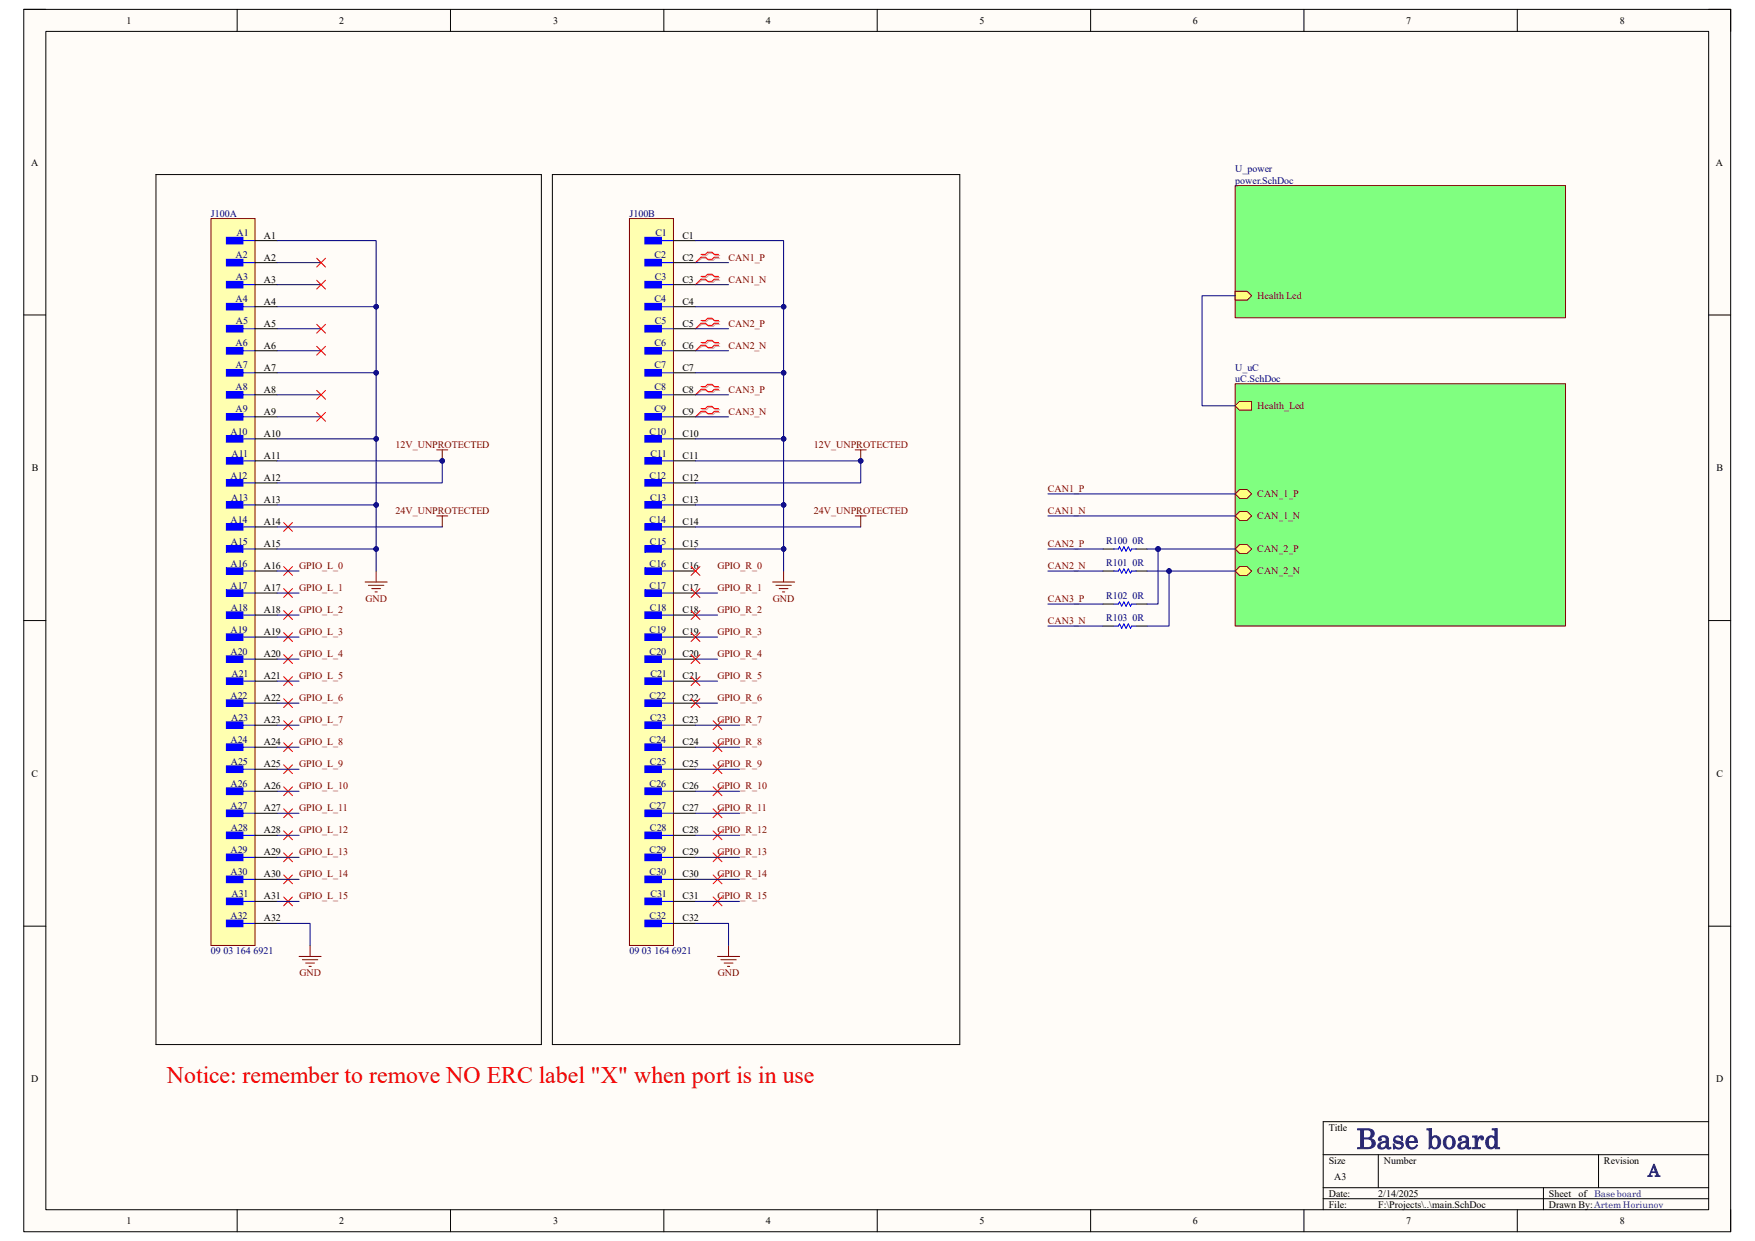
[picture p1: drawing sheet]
<svg xmlns="http://www.w3.org/2000/svg" width="297mm" height="210mm" viewBox="0 0 297 210" stroke-linecap="round" stroke-linejoin="round" font-family="sans-serif">
<path d="M4 1.6h288.9v206.8h-288.9z" fill-rule="evenodd" fill="#fffcf8"/>
<path d="M4 1.6h288.9v206.8h-288.9z" fill="none" stroke="#000" stroke-width=".17"/>
<path d="M7.8 5.3h281.4v199.4h-281.4z" fill-rule="evenodd" fill="#fffcf8"/>
<g fill="none" stroke="#000" stroke-width=".17">
<path d="M4 1.6h3.7M7.8 5.3h281.4v199.4h-281.4zM40.1 1.6v3.7M76.2 1.6v3.7M112.3 1.6v3.7M148.5 1.6v3.7M184.6 1.6v3.7M220.7 1.6v3.7M256.8 1.6v3.7M289.2 1.6h3.7v3.7M4 53.3h3.7M289.2 53.3h3.7"/>
<path d="M4 105h3.8M289.2 105h3.7M4 156.7h3.8M289.2 156.7h3.7M223.9 195.4h65.3M233.3 195.4v5.6M270.5 195.4v5.6M289.2 189.8h-65.3v14.9M40.1 204.7v3.7M76.2 204.7v3.7M112.4 204.7v3.7M148.5 204.7v3.7"/>
<path d="M184.6 204.7v3.7M220.7 204.7v3.7M223.9 201h65.3M223.9 202.9h65.3M256.8 204.7v3.7M261.2 201v3.7M292.9 204.7v3.7"/>
</g>
<path d="M35.7 37h7.5v123h-7.5z" fill-rule="evenodd" fill="#ffffb0"/>
<path d="M35.7 37h7.5v123h-7.5z" fill="none" stroke="#800000" stroke-width=".17"/>
<path d="M38.3 40.2h2.8v1.1h-2.8z" fill-rule="evenodd" fill="#00f"/>
<path d="M38.3 40.2h2.8v1.1h-2.8zM40 40.7h3.2" fill="none" stroke="#00f" stroke-width=".17"/>
<path d="M38.3 43.9h2.8v1.1h-2.8z" fill-rule="evenodd" fill="#00f"/>
<path d="M38.3 43.9h2.8v1.1h-2.8zM40 44.4h3.2" fill="none" stroke="#00f" stroke-width=".17"/>
<path d="M38.3 47.6h2.8v1.1h-2.8z" fill-rule="evenodd" fill="#00f"/>
<path d="M38.3 47.6h2.8v1.1h-2.8zM40 48.2h3.2" fill="none" stroke="#00f" stroke-width=".17"/>
<path d="M38.3 51.3h2.8v1.2h-2.8z" fill-rule="evenodd" fill="#00f"/>
<path d="M38.3 51.3h2.8v1.2h-2.8zM40 51.9h3.2" fill="none" stroke="#00f" stroke-width=".17"/>
<path d="M38.3 55.1h2.8v1.1h-2.8z" fill-rule="evenodd" fill="#00f"/>
<path d="M38.3 55.1h2.8v1.1h-2.8zM40 55.6h3.2" fill="none" stroke="#00f" stroke-width=".17"/>
<path d="M38.3 58.8h2.8v1.1h-2.8z" fill-rule="evenodd" fill="#00f"/>
<path d="M38.3 58.8h2.8v1.1h-2.8zM40 59.4h3.2" fill="none" stroke="#00f" stroke-width=".17"/>
<path d="M38.3 62.5h2.8v1.1h-2.8z" fill-rule="evenodd" fill="#00f"/>
<path d="M38.3 62.5h2.8v1.1h-2.8zM40 63.1h3.2" fill="none" stroke="#00f" stroke-width=".17"/>
<path d="M38.3 66.3h2.8v1.1h-2.8z" fill-rule="evenodd" fill="#00f"/>
<path d="M38.3 66.3h2.8v1.1h-2.8zM40 66.8h3.2" fill="none" stroke="#00f" stroke-width=".17"/>
<path d="M38.3 70h2.8v1.1h-2.8z" fill-rule="evenodd" fill="#00f"/>
<path d="M38.3 70h2.8v1.1h-2.8zM40 70.5h3.2" fill="none" stroke="#00f" stroke-width=".17"/>
<path d="M38.3 73.7h2.8v1.1h-2.8z" fill-rule="evenodd" fill="#00f"/>
<path d="M38.3 73.7h2.8v1.1h-2.8zM40 74.3h3.2" fill="none" stroke="#00f" stroke-width=".17"/>
<path d="M38.3 77.4h2.8v1.2h-2.8z" fill-rule="evenodd" fill="#00f"/>
<path d="M38.3 77.4h2.8v1.2h-2.8zM40 78h3.2" fill="none" stroke="#00f" stroke-width=".17"/>
<path d="M38.3 81.2h2.8v1.1h-2.8z" fill-rule="evenodd" fill="#00f"/>
<path d="M38.3 81.2h2.8v1.1h-2.8zM40 81.7h3.2" fill="none" stroke="#00f" stroke-width=".17"/>
<path d="M38.3 84.9h2.8v1.1h-2.8z" fill-rule="evenodd" fill="#00f"/>
<path d="M38.3 84.9h2.8v1.1h-2.8zM40 85.4h3.2" fill="none" stroke="#00f" stroke-width=".17"/>
<path d="M38.3 88.6h2.8v1.1h-2.8z" fill-rule="evenodd" fill="#00f"/>
<path d="M38.3 88.6h2.8v1.1h-2.8zM40 89.2h3.2" fill="none" stroke="#00f" stroke-width=".17"/>
<path d="M38.3 92.3h2.8v1.2h-2.8z" fill-rule="evenodd" fill="#00f"/>
<path d="M38.3 92.3h2.8v1.2h-2.8zM40 92.9h3.2" fill="none" stroke="#00f" stroke-width=".17"/>
<path d="M38.3 96.1h2.8v1.1h-2.8z" fill-rule="evenodd" fill="#00f"/>
<path d="M38.3 96.1h2.8v1.1h-2.8zM40 96.6h3.2" fill="none" stroke="#00f" stroke-width=".17"/>
<path d="M38.3 99.8h2.8v1.1h-2.8z" fill-rule="evenodd" fill="#00f"/>
<path d="M38.3 99.8h2.8v1.1h-2.8zM40 100.4h3.2" fill="none" stroke="#00f" stroke-width=".17"/>
<path d="M38.3 103.5h2.8v1.1h-2.8z" fill-rule="evenodd" fill="#00f"/>
<path d="M38.3 103.5h2.8v1.1h-2.8zM40 104.1h3.2" fill="none" stroke="#00f" stroke-width=".17"/>
<path d="M38.3 107.3h2.8v1.1h-2.8z" fill-rule="evenodd" fill="#00f"/>
<path d="M38.3 107.3h2.8v1.1h-2.8zM40 107.8h3.2" fill="none" stroke="#00f" stroke-width=".17"/>
<path d="M38.3 111h2.8v1.1h-2.8z" fill-rule="evenodd" fill="#00f"/>
<path d="M38.3 111h2.8v1.1h-2.8zM40 111.5h3.2" fill="none" stroke="#00f" stroke-width=".17"/>
<path d="M38.3 114.7h2.8v1.1h-2.8z" fill-rule="evenodd" fill="#00f"/>
<path d="M38.3 114.7h2.8v1.1h-2.8zM40 115.3h3.2" fill="none" stroke="#00f" stroke-width=".17"/>
<path d="M38.3 118.4h2.8v1.2h-2.8z" fill-rule="evenodd" fill="#00f"/>
<path d="M38.3 118.4h2.8v1.2h-2.8zM40 119h3.2" fill="none" stroke="#00f" stroke-width=".17"/>
<path d="M38.3 122.2h2.8v1.1h-2.8z" fill-rule="evenodd" fill="#00f"/>
<path d="M38.3 122.2h2.8v1.1h-2.8zM40 122.7h3.2" fill="none" stroke="#00f" stroke-width=".17"/>
<path d="M38.3 125.9h2.8v1.1h-2.8z" fill-rule="evenodd" fill="#00f"/>
<path d="M38.3 125.9h2.8v1.1h-2.8zM40 126.4h3.2" fill="none" stroke="#00f" stroke-width=".17"/>
<path d="M38.3 129.6h2.8v1.1h-2.8z" fill-rule="evenodd" fill="#00f"/>
<path d="M38.3 129.6h2.8v1.1h-2.8zM40 130.2h3.2" fill="none" stroke="#00f" stroke-width=".17"/>
<path d="M38.3 133.3h2.8v1.2h-2.8z" fill-rule="evenodd" fill="#00f"/>
<path d="M38.3 133.3h2.8v1.2h-2.8zM40 133.9h3.2" fill="none" stroke="#00f" stroke-width=".17"/>
<path d="M38.3 137.1h2.8v1.1h-2.8z" fill-rule="evenodd" fill="#00f"/>
<path d="M38.3 137.1h2.8v1.1h-2.8zM40 137.6h3.2" fill="none" stroke="#00f" stroke-width=".17"/>
<path d="M38.3 140.8h2.8v1.1h-2.8z" fill-rule="evenodd" fill="#00f"/>
<path d="M38.3 140.8h2.8v1.1h-2.8zM40 141.4h3.2" fill="none" stroke="#00f" stroke-width=".17"/>
<path d="M38.3 144.5h2.8v1.1h-2.8z" fill-rule="evenodd" fill="#00f"/>
<path d="M38.3 144.5h2.8v1.1h-2.8zM40 145.1h3.2" fill="none" stroke="#00f" stroke-width=".17"/>
<path d="M38.3 148.3h2.8v1.1h-2.8z" fill-rule="evenodd" fill="#00f"/>
<path d="M38.3 148.3h2.8v1.1h-2.8zM40 148.8h3.2" fill="none" stroke="#00f" stroke-width=".17"/>
<path d="M38.3 152h2.8v1.1h-2.8z" fill-rule="evenodd" fill="#00f"/>
<path d="M38.3 152h2.8v1.1h-2.8zM40 152.5h3.2" fill="none" stroke="#00f" stroke-width=".17"/>
<path d="M38.3 155.7h2.8v1.1h-2.8z" fill-rule="evenodd" fill="#00f"/>
<path d="M38.3 155.7h2.8v1.1h-2.8zM40 156.3h3.2" fill="none" stroke="#00f" stroke-width=".17"/>
<g fill="none" stroke="#000" stroke-width=".17">
<path d="M43.2 40.7h3.7M43.2 44.4h3.7M43.2 48.2h3.7M43.2 51.9h3.7M43.2 55.6h3.7M43.2 59.4h3.7M43.2 63.1h3.7M43.2 66.8h3.7M43.2 70.5h3.7M43.2 74.3h3.7M43.2 78h3.7M43.2 81.7h3.7"/>
<path d="M43.2 85.4h3.7M43.2 89.2h3.7M43.2 92.9h3.7M43.2 96.6h3.7M43.2 100.4h3.7M43.2 104.1h3.7M43.2 107.8h3.7M43.2 111.5h3.7M43.2 115.3h3.7M43.2 119h3.7M43.2 122.7h3.7M43.2 126.4h3.7"/>
<path d="M43.2 130.2h3.7M43.2 133.9h3.7M43.2 137.6h3.7M43.2 141.4h3.7M43.2 145.1h3.7M43.2 148.8h3.7M43.2 152.5h3.7M43.2 156.3h3.7"/>
</g>
<path d="M106.5 37h7.5v123h-7.5z" fill-rule="evenodd" fill="#ffffb0"/>
<path d="M106.5 37h7.5v123h-7.5z" fill="none" stroke="#800000" stroke-width=".17"/>
<path d="M109.1 40.2h2.8v1.1h-2.8z" fill-rule="evenodd" fill="#00f"/>
<path d="M109.1 40.2h2.8v1.1h-2.8zM110.8 40.7h3.2" fill="none" stroke="#00f" stroke-width=".17"/>
<path d="M109.1 43.9h2.8v1.1h-2.8z" fill-rule="evenodd" fill="#00f"/>
<path d="M109.1 43.9h2.8v1.1h-2.8zM110.8 44.4h3.2" fill="none" stroke="#00f" stroke-width=".17"/>
<path d="M109.1 47.6h2.8v1.1h-2.8z" fill-rule="evenodd" fill="#00f"/>
<path d="M109.1 47.6h2.8v1.1h-2.8zM110.8 48.2h3.2" fill="none" stroke="#00f" stroke-width=".17"/>
<path d="M109.1 51.3h2.8v1.2h-2.8z" fill-rule="evenodd" fill="#00f"/>
<path d="M109.1 51.3h2.8v1.2h-2.8zM110.8 51.9h3.2" fill="none" stroke="#00f" stroke-width=".17"/>
<path d="M109.1 55.1h2.8v1.1h-2.8z" fill-rule="evenodd" fill="#00f"/>
<path d="M109.1 55.1h2.8v1.1h-2.8zM110.8 55.6h3.2" fill="none" stroke="#00f" stroke-width=".17"/>
<path d="M109.1 58.8h2.8v1.1h-2.8z" fill-rule="evenodd" fill="#00f"/>
<path d="M109.1 58.8h2.8v1.1h-2.8zM110.8 59.4h3.2" fill="none" stroke="#00f" stroke-width=".17"/>
<path d="M109.1 62.5h2.8v1.1h-2.8z" fill-rule="evenodd" fill="#00f"/>
<path d="M109.1 62.5h2.8v1.1h-2.8zM110.8 63.1h3.2" fill="none" stroke="#00f" stroke-width=".17"/>
<path d="M109.1 66.3h2.8v1.1h-2.8z" fill-rule="evenodd" fill="#00f"/>
<path d="M109.1 66.3h2.8v1.1h-2.8zM110.8 66.8h3.2" fill="none" stroke="#00f" stroke-width=".17"/>
<path d="M109.1 70h2.8v1.1h-2.8z" fill-rule="evenodd" fill="#00f"/>
<path d="M109.1 70h2.8v1.1h-2.8zM110.8 70.5h3.2" fill="none" stroke="#00f" stroke-width=".17"/>
<path d="M109.1 73.7h2.8v1.1h-2.8z" fill-rule="evenodd" fill="#00f"/>
<path d="M109.1 73.7h2.8v1.1h-2.8zM110.8 74.3h3.2" fill="none" stroke="#00f" stroke-width=".17"/>
<path d="M109.1 77.4h2.8v1.2h-2.8z" fill-rule="evenodd" fill="#00f"/>
<path d="M109.1 77.4h2.8v1.2h-2.8zM110.8 78h3.2" fill="none" stroke="#00f" stroke-width=".17"/>
<path d="M109.1 81.2h2.8v1.1h-2.8z" fill-rule="evenodd" fill="#00f"/>
<path d="M109.1 81.2h2.8v1.1h-2.8zM110.8 81.7h3.2" fill="none" stroke="#00f" stroke-width=".17"/>
<path d="M109.1 84.9h2.8v1.1h-2.8z" fill-rule="evenodd" fill="#00f"/>
<path d="M109.1 84.9h2.8v1.1h-2.8zM110.8 85.4h3.2" fill="none" stroke="#00f" stroke-width=".17"/>
<path d="M109.1 88.6h2.8v1.1h-2.8z" fill-rule="evenodd" fill="#00f"/>
<path d="M109.1 88.6h2.8v1.1h-2.8zM110.8 89.2h3.2" fill="none" stroke="#00f" stroke-width=".17"/>
<path d="M109.1 92.3h2.8v1.2h-2.8z" fill-rule="evenodd" fill="#00f"/>
<path d="M109.1 92.3h2.8v1.2h-2.8zM110.8 92.9h3.2" fill="none" stroke="#00f" stroke-width=".17"/>
<path d="M109.1 96.1h2.8v1.1h-2.8z" fill-rule="evenodd" fill="#00f"/>
<path d="M109.1 96.1h2.8v1.1h-2.8zM110.8 96.6h3.2" fill="none" stroke="#00f" stroke-width=".17"/>
<path d="M109.1 99.8h2.8v1.1h-2.8z" fill-rule="evenodd" fill="#00f"/>
<path d="M109.1 99.8h2.8v1.1h-2.8zM110.8 100.4h3.2" fill="none" stroke="#00f" stroke-width=".17"/>
<path d="M109.1 103.5h2.8v1.1h-2.8z" fill-rule="evenodd" fill="#00f"/>
<path d="M109.1 103.5h2.8v1.1h-2.8zM110.8 104.1h3.2" fill="none" stroke="#00f" stroke-width=".17"/>
<path d="M109.1 107.3h2.8v1.1h-2.8z" fill-rule="evenodd" fill="#00f"/>
<path d="M109.1 107.3h2.8v1.1h-2.8zM110.8 107.8h3.2" fill="none" stroke="#00f" stroke-width=".17"/>
<path d="M109.1 111h2.8v1.1h-2.8z" fill-rule="evenodd" fill="#00f"/>
<path d="M109.1 111h2.8v1.1h-2.8zM110.8 111.5h3.2" fill="none" stroke="#00f" stroke-width=".17"/>
<path d="M109.1 114.7h2.8v1.1h-2.8z" fill-rule="evenodd" fill="#00f"/>
<path d="M109.1 114.7h2.8v1.1h-2.8zM110.8 115.3h3.2" fill="none" stroke="#00f" stroke-width=".17"/>
<path d="M109.1 118.4h2.8v1.2h-2.8z" fill-rule="evenodd" fill="#00f"/>
<path d="M109.1 118.4h2.8v1.2h-2.8zM110.8 119h3.2" fill="none" stroke="#00f" stroke-width=".17"/>
<path d="M109.1 122.2h2.8v1.1h-2.8z" fill-rule="evenodd" fill="#00f"/>
<path d="M109.1 122.2h2.8v1.1h-2.8zM110.8 122.7h3.2" fill="none" stroke="#00f" stroke-width=".17"/>
<path d="M109.1 125.9h2.8v1.1h-2.8z" fill-rule="evenodd" fill="#00f"/>
<path d="M109.1 125.9h2.8v1.1h-2.8zM110.8 126.4h3.2" fill="none" stroke="#00f" stroke-width=".17"/>
<path d="M109.1 129.6h2.8v1.1h-2.8z" fill-rule="evenodd" fill="#00f"/>
<path d="M109.1 129.6h2.8v1.1h-2.8zM110.8 130.2h3.2" fill="none" stroke="#00f" stroke-width=".17"/>
<path d="M109.1 133.3h2.8v1.2h-2.8z" fill-rule="evenodd" fill="#00f"/>
<path d="M109.1 133.3h2.8v1.2h-2.8zM110.8 133.9h3.2" fill="none" stroke="#00f" stroke-width=".17"/>
<path d="M109.1 137.1h2.8v1.1h-2.8z" fill-rule="evenodd" fill="#00f"/>
<path d="M109.1 137.1h2.8v1.1h-2.8zM110.8 137.6h3.2" fill="none" stroke="#00f" stroke-width=".17"/>
<path d="M109.1 140.8h2.8v1.1h-2.8z" fill-rule="evenodd" fill="#00f"/>
<path d="M109.1 140.8h2.8v1.1h-2.8zM110.8 141.4h3.2" fill="none" stroke="#00f" stroke-width=".17"/>
<path d="M109.1 144.5h2.8v1.1h-2.8z" fill-rule="evenodd" fill="#00f"/>
<path d="M109.1 144.5h2.8v1.1h-2.8zM110.8 145.1h3.2" fill="none" stroke="#00f" stroke-width=".17"/>
<path d="M109.1 148.3h2.8v1.1h-2.8z" fill-rule="evenodd" fill="#00f"/>
<path d="M109.1 148.3h2.8v1.1h-2.8zM110.8 148.8h3.2" fill="none" stroke="#00f" stroke-width=".17"/>
<path d="M109.1 152h2.8v1.1h-2.8z" fill-rule="evenodd" fill="#00f"/>
<path d="M109.1 152h2.8v1.1h-2.8zM110.8 152.5h3.2" fill="none" stroke="#00f" stroke-width=".17"/>
<path d="M109.1 155.7h2.8v1.1h-2.8z" fill-rule="evenodd" fill="#00f"/>
<path d="M109.1 155.7h2.8v1.1h-2.8zM110.8 156.3h3.2" fill="none" stroke="#00f" stroke-width=".17"/>
<g fill="none" stroke="#000" stroke-width=".17">
<path d="M114 40.7h3.7M114 44.4h3.7M114 48.2h3.7M114 51.9h3.7M114 55.6h3.7M114 59.4h3.7M114 63.1h3.7M114 66.8h3.7M114 70.5h3.7M114 74.3h3.7M114 78h3.7M114 81.7h3.7"/>
<path d="M114 85.4h3.7M114 89.2h3.7M114 92.9h3.7M114 96.6h3.7M114 100.4h3.7M114 104.1h3.7M114 107.8h3.7M114 111.5h3.7M114 115.3h3.7M114 119h3.7M114 122.7h3.7M114 126.4h3.7"/>
<path d="M114 130.2h3.7M114 133.9h3.7M114 137.6h3.7M114 141.4h3.7M114 145.1h3.7M114 148.8h3.7M114 152.5h3.7M114 156.3h3.7"/>
</g>
<path d="M73.9 76.1h1.9M74.8 76.1v1.9" fill="none" stroke="#800000" stroke-width=".17"/>
<circle cx="74.8" cy="78" r=".37" fill="#000080"/>
<circle cx="74.8" cy="78" r=".37" fill="none" stroke="#000080" stroke-width=".17"/>
<path d="M144.7 76.1h1.9M145.7 76.1v1.9" fill="none" stroke="#800000" stroke-width=".17"/>
<circle cx="145.7" cy="78" r=".37" fill="#000080"/>
<circle cx="145.7" cy="78" r=".37" fill="none" stroke="#000080" stroke-width=".17"/>
<g fill="none" stroke="#f00" stroke-width=".17">
<path d="M117 95.9l1.5 1.5M117 99.6l1.5 1.5M118.5 95.9l-1.5 1.5M118.5 99.6l-1.5 1.5M117 114.5l1.5 1.5M117 110.8l1.5 1.5M117 107.1l1.5 1.5M117 103.3l1.5 1.5M118.5 114.5l-1.5 1.5M118.5 110.8l-1.5 1.5M118.5 107.1l-1.5 1.5M118.5 103.3l-1.5 1.5"/>
<path d="M120.7 136.9l1.5 1.5M120.7 133.2l1.5 1.5M120.7 129.4l1.5 1.5M120.7 125.7l1.5 1.5M120.7 122l1.5 1.5M122.2 136.9l-1.5 1.5M122.2 133.2l-1.5 1.5M122.2 129.4l-1.5 1.5M122.2 125.7l-1.5 1.5M122.2 122l-1.5 1.5M120.7 151.8l1.5 1.5M120.7 148.1l1.5 1.5"/>
<path d="M120.7 144.3l1.5 1.5M120.7 140.6l1.5 1.5M122.2 151.8l-1.5 1.5M122.2 148.1l-1.5 1.5M122.2 144.3l-1.5 1.5M122.2 140.6l-1.5 1.5"/>
</g>
<path d="M209 31.4h55.9v22.4h-55.9z" fill-rule="evenodd" fill="#80ff80"/>
<path d="M209 31.4h55.9v22.4h-55.9z" fill="none" stroke="#800000" stroke-width=".17"/>
<path d="M209 49.3h2.1l.7 .7-.7 .8h-2.1z" fill-rule="evenodd" fill="#ffff80"/>
<path d="M209 49.3h2.1l.7 .7-.7 .8h-2.1z" fill="none" stroke="#800000" stroke-width=".17"/>
<path d="M118.8 43.2h.8l.3-.3h.8l.4 .3h.7M118.8 47h.8l.3-.4h.8l.4 .4h.7M121.8 43.7h-.7l-.4 .4h-.8l-.3-.4h-.8l-1.1 .7M121.8 47.4h-.7l-.4 .4h-.8l-.3-.4h-.8l-1.1 .8" fill="none" stroke="#d0a19e" stroke-width=".17"/>
<path d="M118.6 43.1h.8l.4-.4h.7l.4 .4h.7M118.6 46.8h.8l.4-.4h.7l.4 .4h.7M121.6 43.5h-.7l-.4 .4h-.7l-.4-.4h-.8l-.9 .9M121.6 47.2h-.7l-.4 .4h-.7l-.4-.4h-.8l-.9 1" fill="none" stroke="#f00" stroke-width=".17"/>
<path d="M209 64.9h55.9v41h-55.9z" fill-rule="evenodd" fill="#80ff80"/>
<path d="M209 64.9h55.9v41h-55.9z" fill="none" stroke="#800000" stroke-width=".17"/>
<path d="M209.8 92.2h1.3l.7 .7-.7 .8h-1.3l-.8-.8z" fill-rule="evenodd" fill="#ffff80"/>
<path d="M209.8 92.2h1.3l.7 .7-.7 .8h-1.3l-.8-.8z" fill="none" stroke="#800000" stroke-width=".17"/>
<path d="M209.8 95.9h1.3l.7 .7-.7 .8h-1.3l-.8-.8z" fill-rule="evenodd" fill="#ffff80"/>
<path d="M209.8 95.9h1.3l.7 .7-.7 .8h-1.3l-.8-.8z" fill="none" stroke="#800000" stroke-width=".17"/>
<path d="M209 83.6l.8-.8h1.3l.7 .8-.7 .7h-1.3z" fill-rule="evenodd" fill="#ffff80"/>
<path d="M209 83.6l.8-.8h1.3l.7 .8-.7 .7h-1.3z" fill="none" stroke="#800000" stroke-width=".17"/>
<path d="M209 87.3l.8-.7h1.3l.7 .7-.7 .8h-1.3z" fill-rule="evenodd" fill="#ffff80"/>
<path d="M209 87.3l.8-.7h1.3l.7 .7-.7 .8h-1.3z" fill="none" stroke="#800000" stroke-width=".17"/>
<path d="M209 68.7l.8-.8h2v1.5h-2z" fill-rule="evenodd" fill="#ffff80"/>
<g fill="none" stroke="#800000" stroke-width=".17">
<path d="M209 68.7l.8-.8h2v1.5h-2zM61.8 98.5h3.7M62.4 99.1h2.6M62.9 99.6h1.5M63.7 96.6v1.9M73.9 87.3h1.9M74.8 87.3v1.9M130.8 98.5h3.7M131.3 99.1h2.6M131.9 99.6h1.5M132.6 96.6v1.9M144.7 87.3h1.9"/>
<path d="M145.7 87.3v1.9M63.5 100.2h.3M132.4 100.2h.4M52.5 160v1.9M123.3 160v1.9M50.6 161.9h3.7M51.2 162.4h2.6M51.7 163h1.5M52.3 163.5h.4M121.4 161.9h3.8M122 162.4h2.6M122.6 163h1.4"/>
<path d="M123.1 163.5h.4"/>
</g>
<path d="M118.8 54.4h.8l.3-.4h.8l.4 .4h.7M118.8 58.2h.8l.3-.4h.8l.4 .4h.7M121.8 54.9h-.7l-.4 .4h-.8l-.3-.4h-.8l-1.1 .7M121.8 58.6h-.7l-.4 .4h-.8l-.3-.4h-.8l-1.1 .8M118.8 65.6h.8l.3-.4h.8l.4 .4h.7M118.8 69.3h.8l.3-.3h.8l.4 .3h.7M121.8 66.1h-.7l-.4 .3h-.8l-.3-.3h-.8l-1.1 .7M121.8 69.8h-.7l-.4 .4h-.8l-.3-.4h-.8l-1.1 .7" fill="none" stroke="#d0a19e" stroke-width=".17"/>
<g fill="none" stroke="#f00" stroke-width=".17">
<path d="M118.6 54.2h.8l.4-.3h.7l.4 .3h.7M118.6 58h.8l.4-.4h.7l.4 .4h.7M121.6 54.7h-.7l-.4 .4h-.7l-.4-.4h-.8l-.9 .9M121.6 58.4h-.7l-.4 .4h-.7l-.4-.4h-.8l-.9 1M118.6 65.4h.8l.4-.4h.7l.4 .4h.7M118.6 69.1h.8l.4-.3h.7l.4 .3h.7M121.6 65.9h-.7l-.4 .4h-.7l-.4-.4h-.8l-.9 .9M121.6 69.6h-.7l-.4 .4h-.7l-.4-.4h-.8l-.9 .9M48 95.9l1.5 1.5M48 99.6l1.5 1.5M48 88.4l1.5 1.5M49.5 95.9l-1.5 1.5"/>
<path d="M49.5 99.6l-1.5 1.5M49.5 88.4l-1.5 1.5M48 103.3l1.5 1.5M48 107.1l1.5 1.5M48 110.8l1.5 1.5M48 114.5l1.5 1.5M48 118.3l1.5 1.4M49.5 103.3l-1.5 1.5M49.5 107.1l-1.5 1.5M49.5 110.8l-1.5 1.5M49.5 114.5l-1.5 1.5M49.5 118.3l-1.5 1.4"/>
<path d="M117 118.3l1.5 1.4M118.5 118.3l-1.5 1.4M48 122l1.5 1.5M48 125.7l1.5 1.5M48 129.4l1.5 1.5M48 133.2l1.5 1.5M48 136.9l1.5 1.5M49.5 122l-1.5 1.5M49.5 125.7l-1.5 1.5M49.5 129.4l-1.5 1.5M49.5 133.2l-1.5 1.5M49.5 136.9l-1.5 1.5"/>
<path d="M48 140.6l1.5 1.5M48 144.3l1.5 1.5M48 148.1l1.5 1.5M48 151.8l1.5 1.5M49.5 140.6l-1.5 1.5M49.5 144.3l-1.5 1.5M49.5 148.1l-1.5 1.5M49.5 151.8l-1.5 1.5"/>
</g>
<path d="M26.4 29.5h65.2v147.3h-65.2zM93.5 29.5v147.3h68.9v-147.3h-68.9M186.7 92.9h1.8M186.7 96.6h1.8M192.3 92.9h1.8M192.3 96.6h1.8M186.7 102.2h1.8M186.7 105.9h1.8M192.3 102.2h1.8M192.3 105.9h1.8" fill="none" stroke="#000" stroke-width=".17"/>
<path d="M188.5 92.9h.8l.2-.4 .3 .8 .4-.8 .4 .8 .4-.8 .3 .8 .2-.4h.8M188.5 96.6h.8l.2-.3 .3 .7 .4-.7 .4 .7 .4-.7 .3 .7 .2-.4h.8M188.5 102.2h.8l.2-.3 .3 .7 .4-.7 .4 .7 .4-.7 .3 .7 .2-.4h.8M188.5 105.9h.8l.2-.3 .3 .7 .4-.7 .4 .7 .4-.7 .3 .7 .2-.4h.8" fill="none" stroke="#00f" stroke-width=".17"/>
<path d="M46.9 44.4h7.4M46.9 48.2h7.4M46.9 78h27.9v3.7h-27.9" fill="none" stroke="#000080" stroke-width=".17"/>
<circle cx="74.8" cy="78" r=".37" fill="#000080"/>
<g fill="none" stroke="#000080" stroke-width=".17">
<path d="M117.7 78h28v3.7h-28"/>
<circle cx="74.8" cy="78" r=".37"/>
</g>
<circle cx="145.7" cy="78" r=".37" fill="#000080"/>
<g fill="none" stroke="#000080" stroke-width=".17">
<path d="M117.7 92.9h14.9"/>
<circle cx="145.7" cy="78" r=".37"/>
</g>
<circle cx="132.6" cy="92.9" r=".37" fill="#000080"/>
<g fill="none" stroke="#000080" stroke-width=".17">
<path d="M117.7 85.4h14.9"/>
<circle cx="132.6" cy="92.9" r=".37"/>
</g>
<circle cx="132.6" cy="85.4" r=".37" fill="#000080"/>
<g fill="none" stroke="#000080" stroke-width=".17">
<path d="M117.7 74.3h14.9"/>
<circle cx="132.6" cy="85.4" r=".37"/>
</g>
<circle cx="132.6" cy="74.3" r=".37" fill="#000080"/>
<g fill="none" stroke="#000080" stroke-width=".17">
<path d="M117.7 63.1h14.9"/>
<circle cx="132.6" cy="74.3" r=".37"/>
</g>
<circle cx="132.6" cy="63.1" r=".37" fill="#000080"/>
<g fill="none" stroke="#000080" stroke-width=".17">
<path d="M117.7 51.9h14.9"/>
<circle cx="132.6" cy="63.1" r=".37"/>
</g>
<circle cx="132.6" cy="51.9" r=".37" fill="#000080"/>
<g fill="none" stroke="#000080" stroke-width=".17">
<path d="M46.9 92.9h16.8"/>
<circle cx="132.6" cy="51.9" r=".37"/>
</g>
<circle cx="63.7" cy="92.9" r=".37" fill="#000080"/>
<g fill="none" stroke="#000080" stroke-width=".17">
<path d="M46.9 85.4h16.8"/>
<circle cx="63.7" cy="92.9" r=".37"/>
</g>
<circle cx="63.7" cy="85.4" r=".37" fill="#000080"/>
<g fill="none" stroke="#000080" stroke-width=".17">
<path d="M46.9 74.3h16.8"/>
<circle cx="63.7" cy="85.4" r=".37"/>
</g>
<circle cx="63.7" cy="74.3" r=".37" fill="#000080"/>
<g fill="none" stroke="#000080" stroke-width=".17">
<path d="M46.9 63.1h16.8"/>
<circle cx="63.7" cy="74.3" r=".37"/>
</g>
<circle cx="63.7" cy="63.1" r=".37" fill="#000080"/>
<g fill="none" stroke="#000080" stroke-width=".17">
<path d="M46.9 51.9h16.8"/>
<circle cx="63.7" cy="63.1" r=".37"/>
</g>
<circle cx="63.7" cy="51.9" r=".37" fill="#000080"/>
<g fill="none" stroke="#000080" stroke-width=".17">
<path d="M46.9 55.6h7.4M46.9 59.4h7.4M46.9 66.8h7.4M46.9 70.5h7.4M197.8 96.6v9.3h-3.7"/>
<circle cx="63.7" cy="51.9" r=".37"/>
</g>
<circle cx="197.8" cy="96.6" r=".37" fill="#000080"/>
<g fill="none" stroke="#000080" stroke-width=".17">
<path d="M46.9 40.7h16.8v55.9"/>
<circle cx="197.8" cy="96.6" r=".37"/>
</g>
<circle cx="63.7" cy="92.9" r=".37" fill="#000080"/>
<circle cx="63.7" cy="92.9" r=".37" fill="none" stroke="#000080" stroke-width=".17"/>
<circle cx="63.7" cy="85.4" r=".37" fill="#000080"/>
<circle cx="63.7" cy="85.4" r=".37" fill="none" stroke="#000080" stroke-width=".17"/>
<circle cx="63.7" cy="74.3" r=".37" fill="#000080"/>
<circle cx="63.7" cy="74.3" r=".37" fill="none" stroke="#000080" stroke-width=".17"/>
<circle cx="63.7" cy="63.1" r=".37" fill="#000080"/>
<circle cx="63.7" cy="63.1" r=".37" fill="none" stroke="#000080" stroke-width=".17"/>
<circle cx="63.7" cy="51.9" r=".37" fill="#000080"/>
<g fill="none" stroke="#000080" stroke-width=".17">
<path d="M117.7 44.4h5.6M117.7 48.2h5.6M117.7 55.6h5.6M117.7 59.4h5.6M117.7 40.7h14.9v55.9M117.7 66.8h5.6M117.7 70.5h5.6M46.9 89.2h27.9M46.9 96.6h3.7M117.7 89.2h28M46.9 100.4h3.7M46.9 104.1h3.7"/>
<path d="M46.9 107.8h3.7M46.9 111.5h3.7M46.9 115.3h3.7M46.9 119h3.7M117.7 100.4h3.7M117.7 104.1h3.7M117.7 107.8h3.7M117.7 111.5h3.7M117.7 115.3h3.7M46.9 122.7h3.7M46.9 126.4h3.7M46.9 130.2h3.7"/>
<path d="M46.9 133.9h3.7M46.9 137.6h3.7M46.9 156.3h5.6v3.7M46.9 141.4h3.7M46.9 145.1h3.7M46.9 148.8h3.7M46.9 152.5h3.7M117.7 156.3h5.6v3.7"/>
<circle cx="63.7" cy="51.9" r=".37"/>
</g>
<circle cx="132.6" cy="51.9" r=".37" fill="#000080"/>
<circle cx="132.6" cy="51.9" r=".37" fill="none" stroke="#000080" stroke-width=".17"/>
<circle cx="132.6" cy="63.1" r=".37" fill="#000080"/>
<circle cx="132.6" cy="63.1" r=".37" fill="none" stroke="#000080" stroke-width=".17"/>
<circle cx="132.6" cy="74.3" r=".37" fill="#000080"/>
<circle cx="132.6" cy="74.3" r=".37" fill="none" stroke="#000080" stroke-width=".17"/>
<circle cx="132.6" cy="85.4" r=".37" fill="#000080"/>
<circle cx="132.6" cy="85.4" r=".37" fill="none" stroke="#000080" stroke-width=".17"/>
<circle cx="132.6" cy="92.9" r=".37" fill="#000080"/>
<g fill="none" stroke="#000080" stroke-width=".17">
<path d="M194.1 92.9h1.9M117.7 119h3.7M117.7 122.7h7.5M117.7 126.4h7.5M117.7 137.6h7.5M117.7 133.9h7.5M117.7 130.2h7.5M117.7 152.5h7.5M117.7 148.8h7.5M117.7 145.1h7.5M117.7 141.4h7.5"/>
<circle cx="132.6" cy="92.9" r=".37"/>
</g>
<circle cx="196" cy="92.9" r=".37" fill="#000080"/>
<g fill="none" stroke="#000080" stroke-width=".17">
<path d="M196 92.9v9.3h-1.9"/>
<circle cx="196" cy="92.9" r=".37"/>
</g>
<circle cx="196" cy="92.9" r=".37" fill="#000080"/>
<g fill="none" stroke="#000080" stroke-width=".17">
<path d="M177.3 96.6h9.4M177.3 92.9h9.4M194.1 96.6h14.9M177.3 102.2h9.4M177.3 105.9h9.4"/>
<circle cx="196" cy="92.9" r=".37"/>
</g>
<circle cx="197.8" cy="96.6" r=".37" fill="#000080"/>
<g fill="none" stroke="#000080" stroke-width=".17">
<path d="M196 92.9h13"/>
<circle cx="197.8" cy="96.6" r=".37"/>
</g>
<circle cx="196" cy="92.9" r=".37" fill="#000080"/>
<g fill="none" stroke="#000080" stroke-width=".17">
<path d="M209 50h-5.6v18.7h5.6M177.3 83.6h31.7M177.3 87.3h31.7"/>
<circle cx="196" cy="92.9" r=".37"/>
</g>
<path d="M53.6 58.6l1.5 1.5M53.6 54.9l1.5 1.5M53.6 47.4l1.5 1.5M53.6 43.7l1.5 1.5M55.1 58.6l-1.5 1.5M55.1 54.9l-1.5 1.5M55.1 47.4l-1.5 1.5M55.1 43.7l-1.5 1.5M53.6 69.8l1.5 1.5M53.6 66.1l1.5 1.5M55.1 69.8l-1.5 1.5M55.1 66.1l-1.5 1.5" fill="none" stroke="#f00" stroke-width=".17"/>
<text font-size="4.7" fill="#351c75" x="229.5" y="194.4">Base board</text>
<text font-size="4" fill="#f00" x="28.2" y="183.3">Notice: remember to remove NO ERC label &quot;X&quot; when port is in use</text>
<text font-size="2.8" fill="#351c75" x="278.9" y="199.1">A</text>
<g font-size="1.7">
<text x="21.4" y="4">1</text>
<text x="57.4" y="4">2</text>
<text x="93.6" y="4">3</text>
<text x="129.6" y="4">4</text>
<text x="165.8" y="4">5</text>
<text x="201.8" y="4">6</text>
<text x="238" y="4">7</text>
<text x="274.1" y="4">8</text>
<text x="5.3" y="28">A</text>
<text x="290.4" y="28">A</text>
<text x="44.7" y="40.4">A1</text>
<text x="115.5" y="40.4">C1</text>
<text x="44.7" y="44.1">A2</text>
<text x="44.7" y="47.8">A3</text>
<text x="115.5" y="44.1">C2</text>
<text x="115.5" y="47.8">C3</text>
<text x="44.7" y="51.6">A4</text>
<text x="115.5" y="51.6">C4</text>
<text x="44.7" y="55.3">A5</text>
<text x="44.7" y="59">A6</text>
<text x="115.5" y="55.3">C5</text>
<text x="115.5" y="59">C6</text>
<text x="44.7" y="62.7">A7</text>
<text x="115.5" y="62.7">C7</text>
<text x="44.7" y="66.5">A8</text>
<text x="44.7" y="70.2">A9</text>
<text x="115.5" y="66.5">C8</text>
<text x="115.5" y="70.2">C9</text>
<text x="44.7" y="73.9">A10</text>
<text x="44.7" y="77.6">A11</text>
<text x="115.5" y="73.9">C10</text>
<text x="115.5" y="77.6">C11</text>
<text x="5.4" y="79.8">B</text>
<text x="44.7" y="81.4">A12</text>
<text x="115.5" y="81.4">C12</text>
<text x="290.5" y="79.8">B</text>
<text x="44.7" y="85.1">A13</text>
<text x="44.7" y="88.8">A14</text>
<text x="115.5" y="85.1">C13</text>
<text x="115.5" y="88.8">C14</text>
<text x="44.7" y="92.5">A15</text>
<text x="115.5" y="92.5">C15</text>
<text x="44.7" y="96.3">A16</text>
<text x="44.7" y="100">A17</text>
<text x="115.5" y="96.3">C16</text>
<text x="115.5" y="100">C17</text>
<text x="44.7" y="103.7">A18</text>
<text x="44.7" y="107.4">A19</text>
<text x="115.5" y="103.7">C18</text>
<text x="115.5" y="107.4">C19</text>
<text x="44.7" y="111.2">A20</text>
<text x="115.5" y="111.2">C20</text>
<text x="44.7" y="114.9">A21</text>
<text x="44.7" y="118.7">A22</text>
<text x="115.5" y="114.9">C21</text>
<text x="115.5" y="118.7">C22</text>
<text x="44.7" y="122.4">A23</text>
<text x="115.5" y="122.4">C23</text>
<text x="5.3" y="131.4">C</text>
<text x="44.7" y="126.1">A24</text>
<text x="44.7" y="129.8">A25</text>
<text x="115.5" y="126.1">C24</text>
<text x="115.5" y="129.8">C25</text>
<text x="290.5" y="131.4">C</text>
<text x="44.7" y="133.6">A26</text>
<text x="44.7" y="137.3">A27</text>
<text x="115.5" y="133.6">C26</text>
<text x="115.5" y="137.3">C27</text>
<text x="44.7" y="141">A28</text>
<text x="115.5" y="141">C28</text>
<text x="44.7" y="144.7">A29</text>
<text x="44.7" y="148.5">A30</text>
<text x="115.5" y="144.7">C29</text>
<text x="115.5" y="148.5">C30</text>
<text x="44.7" y="152.2">A31</text>
<text x="44.7" y="155.9">A32</text>
<text x="115.5" y="152.2">C31</text>
<text x="115.5" y="155.9">C32</text>
<text x="5.3" y="183.2">D</text>
<text x="290.4" y="183.2">D</text>
<text x="224.9" y="191.3">Title</text>
<text x="224.9" y="196.9">Size</text>
<text x="234.2" y="196.9">Number</text>
<text x="271.4" y="196.9">Revision</text>
<text x="224.9" y="202.5">Date:</text>
<text x="225.8" y="199.7">A3</text>
<text x="233.3" y="202.5">2/14/2025</text>
<text x="262.1" y="202.5">Sheet</text>
<text x="267.2" y="202.5">of Base board</text>
<text x="21.4" y="207.2">1</text>
<text x="57.4" y="207.2">2</text>
<text x="93.6" y="207.2">3</text>
<text x="129.6" y="207.2">4</text>
<text x="165.8" y="207.2">5</text>
<text x="201.8" y="207.2">6</text>
<text x="224.9" y="204.4">File:</text>
<text x="233.3" y="204.4">F:\Projects\..\main.SchDoc</text>
<text x="238" y="207.2">7</text>
<text x="262.1" y="204.4">Drawn By:Artem Horiunov</text>
<text x="274.1" y="207.2">8</text>
</g>
<g font-size="1.7" fill="#000080">
<text x="209" y="29.2">U_power</text>
<text x="209" y="31.1">power.SchDoc</text>
<text x="35.7" y="36.7">J100A</text>
<text x="40" y="40">A1</text>
<text x="106.5" y="36.7">J100B</text>
<text x="110.9" y="40">C1</text>
<text x="39.9" y="43.7">A2</text>
<text x="39.9" y="47.5">A3</text>
<text x="110.8" y="43.7">C2</text>
<text x="110.8" y="47.5">C3</text>
<text x="39.8" y="51.2">A4</text>
<text x="110.8" y="51.2">C4</text>
<text x="39.9" y="58.6">A6</text>
<text x="39.9" y="54.9">A5</text>
<text x="110.8" y="58.6">C6</text>
<text x="110.8" y="54.9">C5</text>
<text x="39.9" y="62.4">A7</text>
<text x="110.8" y="62.4">C7</text>
<text x="209" y="62.7">U_uC</text>
<text x="209" y="64.6">uC.SchDoc</text>
<text x="39.9" y="66.1">A8</text>
<text x="39.9" y="69.8">A9</text>
<text x="110.8" y="66.1">C8</text>
<text x="110.8" y="69.8">C9</text>
<text x="39" y="73.5">A10</text>
<text x="39.2" y="77.3">A11</text>
<text x="109.9" y="73.5">C10</text>
<text x="110.1" y="77.3">C11</text>
<text x="39" y="81">A12</text>
<text x="109.9" y="81">C12</text>
<text x="39" y="88.4">A14</text>
<text x="39.1" y="84.7">A13</text>
<text x="109.9" y="88.4">C14</text>
<text x="110" y="84.7">C13</text>
<text x="39" y="95.9">A16</text>
<text x="39.1" y="92.2">A15</text>
<text x="109.9" y="95.9">C16</text>
<text x="110" y="92.2">C15</text>
<text x="187.2" y="92">R100 0R</text>
<text x="187.2" y="95.7">R101 0R</text>
<text x="39" y="99.7">A17</text>
<text x="109.9" y="99.7">C17</text>
<text x="187.2" y="101.3">R102 0R</text>
<text x="39" y="107.1">A19</text>
<text x="39.1" y="103.4">A18</text>
<text x="109.9" y="107.1">C19</text>
<text x="110" y="103.4">C18</text>
<text x="187.2" y="105">R103 0R</text>
<text x="39" y="110.8">A20</text>
<text x="109.9" y="110.8">C20</text>
<text x="39" y="118.3">A22</text>
<text x="39.2" y="114.6">A21</text>
<text x="109.9" y="118.3">C22</text>
<text x="110.1" y="114.6">C21</text>
<text x="39" y="125.7">A24</text>
<text x="39.1" y="122">A23</text>
<text x="109.9" y="125.7">C24</text>
<text x="110" y="122">C23</text>
<text x="39.1" y="129.5">A25</text>
<text x="110" y="129.5">C25</text>
<text x="39" y="133.2">A26</text>
<text x="39" y="136.9">A27</text>
<text x="109.9" y="133.2">C26</text>
<text x="109.9" y="136.9">C27</text>
<text x="39.1" y="140.6">A28</text>
<text x="110" y="140.6">C28</text>
<text x="39" y="144.4">A29</text>
<text x="39" y="148.1">A30</text>
<text x="109.9" y="144.4">C29</text>
<text x="109.9" y="148.1">C30</text>
<text x="39" y="155.5">A32</text>
<text x="39.2" y="151.8">A31</text>
<text x="109.9" y="155.5">C32</text>
<text x="110.1" y="151.8">C31</text>
<text x="35.7" y="161.5">09 03 164 6921</text>
<text x="106.5" y="161.5">09 03 164 6921</text>
</g>
<g font-size="1.7" fill="#800000">
<text x="123.3" y="47.8">CAN1_N</text>
<text x="123.3" y="44.1">CAN1_P</text>
<text x="212.8" y="50.6">Health Led</text>
<text x="123.3" y="59">CAN2_N</text>
<text x="123.3" y="55.3">CAN2_P</text>
<text x="123.3" y="70.2">CAN3_N</text>
<text x="123.3" y="66.5">CAN3_P</text>
<text x="212.8" y="69.3">Health_Led</text>
<text x="66.9" y="75.8">12V_UNPROTECTED</text>
<text x="137.8" y="75.8">12V_UNPROTECTED</text>
<text x="177.3" y="83.2">CAN1_P</text>
<text x="66.9" y="87">24V_UNPROTECTED</text>
<text x="137.8" y="87">24V_UNPROTECTED</text>
<text x="177.3" y="87">CAN1_N</text>
<text x="212.8" y="84.2">CAN_1_P</text>
<text x="212.8" y="87.9">CAN_1_N</text>
<text x="177.3" y="92.5">CAN2_P</text>
<text x="212.8" y="93.5">CAN_2_P</text>
<text x="50.6" y="96.3">GPIO_L_0</text>
<text x="50.6" y="100">GPIO_L_1</text>
<text x="61.8" y="101.9">GND</text>
<text x="121.4" y="96.3">GPIO_R_0</text>
<text x="121.4" y="100">GPIO_R_1</text>
<text x="130.8" y="101.9">GND</text>
<text x="177.3" y="96.3">CAN2_N</text>
<text x="177.3" y="101.9">CAN3_P</text>
<text x="212.8" y="97.2">CAN_2_N</text>
<text x="50.6" y="103.7">GPIO_L_2</text>
<text x="50.6" y="107.4">GPIO_L_3</text>
<text x="121.4" y="103.7">GPIO_R_2</text>
<text x="121.4" y="107.4">GPIO_R_3</text>
<text x="177.3" y="105.6">CAN3_N</text>
<text x="50.6" y="111.2">GPIO_L_4</text>
<text x="121.4" y="111.2">GPIO_R_4</text>
<text x="50.6" y="114.9">GPIO_L_5</text>
<text x="50.6" y="118.7">GPIO_L_6</text>
<text x="121.4" y="114.9">GPIO_R_5</text>
<text x="121.4" y="118.7">GPIO_R_6</text>
<text x="50.6" y="122.4">GPIO_L_7</text>
<text x="121.4" y="122.4">GPIO_R_7</text>
<text x="50.6" y="126.1">GPIO_L_8</text>
<text x="50.6" y="129.8">GPIO_L_9</text>
<text x="121.4" y="126.1">GPIO_R_8</text>
<text x="121.4" y="129.8">GPIO_R_9</text>
<text x="50.6" y="133.6">GPIO_L_10</text>
<text x="50.6" y="137.3">GPIO_L_11</text>
<text x="121.4" y="133.6">GPIO_R_10</text>
<text x="121.4" y="137.3">GPIO_R_11</text>
<text x="50.6" y="141">GPIO_L_12</text>
<text x="121.4" y="141">GPIO_R_12</text>
<text x="50.6" y="144.7">GPIO_L_13</text>
<text x="50.6" y="148.5">GPIO_L_14</text>
<text x="121.4" y="144.7">GPIO_R_13</text>
<text x="121.4" y="148.5">GPIO_R_14</text>
<text x="50.6" y="152.2">GPIO_L_15</text>
<text x="121.4" y="152.2">GPIO_R_15</text>
<text x="50.7" y="165.2">GND</text>
<text x="121.5" y="165.2">GND</text>
</g>
</svg>
